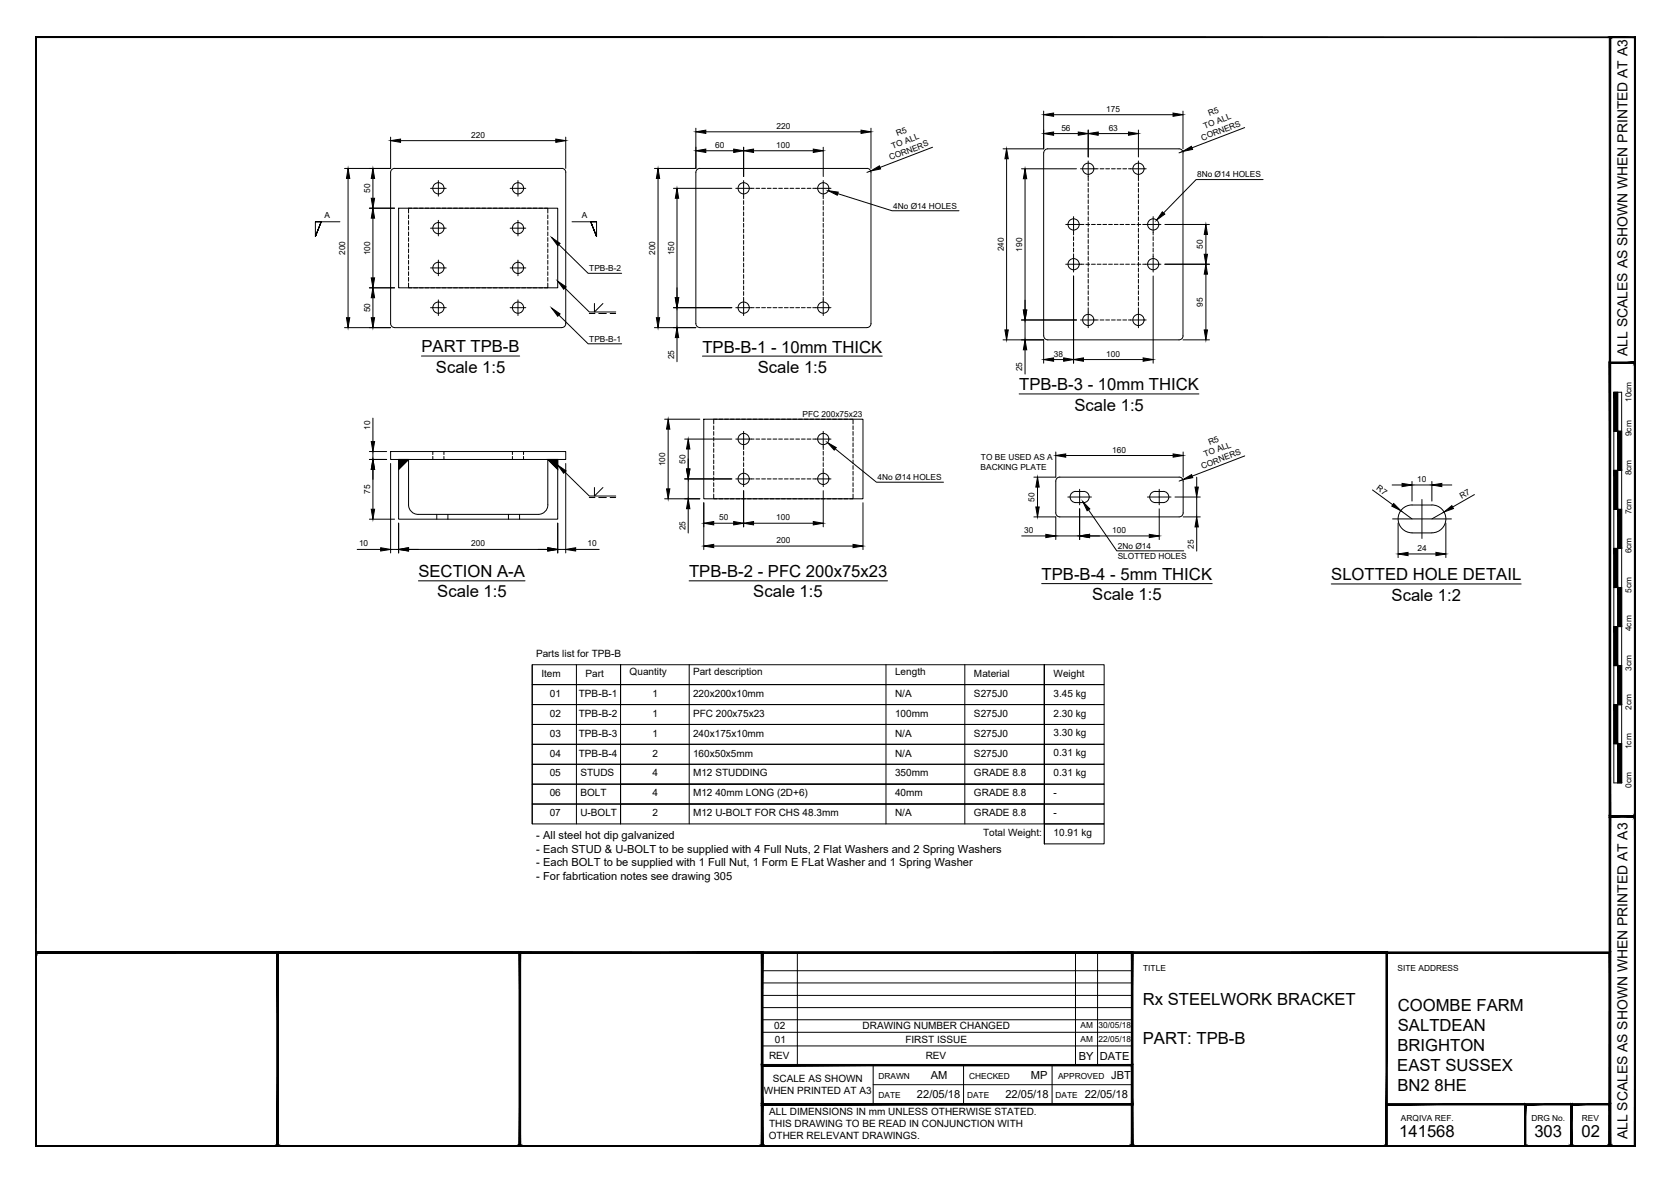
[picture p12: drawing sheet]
<svg xmlns="http://www.w3.org/2000/svg" width="420mm" height="297mm" viewBox="0 0 420 297" stroke-linecap="round" stroke-linejoin="round" font-family="sans-serif">
<g fill="#000" stroke="#000" stroke-width=".25">
<path d="M98.2 35.3l2.5-.4v.9zM139.7 34.9l2.5 .4-2.5 .5zM174.9 33.1l2.5-.4v.8zM174.9 37.9l2.5-.4v.8zM184.4 37.5l2.5 .4-2.5 .4zM186.9 37.9l2.5-.4v.8zM204.4 37.5l2.5 .4-2.5 .4zM216.4 32.7l2.5 .4-2.5 .4zM252.9 37.4l.5 2.5h-.9zM262.3 33.6l2.5-.4v.8zM262.3 28.8l2.5-.4v.8zM271 33.2l2.5 .4-2.5 .4z"/>
<path d="M273.5 33.6l2.5-.4v.8zM283.6 33.2l2.5 .4-2.5 .4zM294.8 28.4l2.5 .4-2.5 .4zM297.2 38.1l2.2-1.3 .3 .7zM87.5 42.3l.4 2.5h-.8zM93.7 52.3l.4 2.5h-.8zM93.7 42.3l.4 2.5h-.8zM93.3 49.8h.8l-.4 2.5zM165.4 42.3l.4 2.5h-.9zM170.1 47.3l.4 2.5h-.8zM208.1 47.9l2.5 .4-.2 .8zM218.8 43l2.2-1.3 .3 .8z"/>
<path d="M257.6 42.4l.4 2.5h-.8zM292.1 53.2l.6 .6-2.1 1.5zM303 56.4l.4 2.5h-.8zM87.1 79.8h.8l-.4 2.5zM93.3 69.8h.8l-.4 2.5zM93.7 72.3l.4 2.5h-.8zM93.3 79.8h.8l-.4 2.5zM138.6 59.7l2.1 1.5-.5 .6zM138.6 77.4l2.1 1.5-.5 .6zM140.2 70.7l2 1.4-.5 .6zM164.9 79.8h.9l-.4 2.5zM169.7 74.8h.8l-.4 2.5z"/>
<path d="M257.2 77.9h.8l-.4 2.5zM303 66.4l.4 2.5h-.8zM302.6 63.9h.8l-.4 2.5zM170.1 82.3l.4 2.5h-.8zM252.5 82.9h.9l-.5 2.5zM257.6 85.4l.4 2.5h-.8zM262.3 90.4l2.5-.5v.9zM267.3 89.9l2.5 .5-2.5 .4zM269.8 90.4l2.5-.5v.9zM287.3 89.9l2.5 .5-2.5 .4zM302.6 82.9h.8l-.4 2.5zM93.7 115.5l.4 2.5h-.8z"/>
<path d="M93.3 111h.8l-.4 2.5zM100.2 115.5h2.5l-2.5 2.5zM137.7 115.5h2.5v2.5zM140.2 116.9l2 1.4-.5 .6zM167.9 105.3l.4 2.5h-.8zM172.5 117.9h.9l-.5 2.5zM172.9 110.3l.5 2.5h-.9zM207.9 111.2l2.2 1.3-.5 .6zM265.3 114.5l2.5-.4v.8zM294.8 114.1l2.5 .4-2.5 .4zM297.2 120.5l2.2-1.2 .3 .7zM93.3 128h.8l-.4 2.5z"/>
<path d="M95.7 137.6l2.5 .5-2.5 .4zM100.2 138.1l2.5-.5v.9zM137.7 137.6l2.5 .5-2.5 .4zM142.2 138.1l2.5-.5v.9zM167.5 122.9h.8l-.4 2.4zM172.9 125.3l.5 2.5h-.9zM176.9 131.5l2.5-.4v.8zM176.9 137.2l2.5-.4v.8zM184.4 131.1l2.5 .4-2.5 .4zM186.9 131.5l2.5-.4v.8zM204.4 131.1l2.5 .4-2.5 .4zM214.4 136.8l2.5 .4-2.5 .4z"/>
<path d="M260.7 119.9l.4 2.5h-.8zM260.3 127.4h.8l-.4 2.5zM262.8 134.3l2.5 .4-2.5 .4zM272.1 126.1l1.8 1.8-.7 .5zM271.3 134.7l2.5-.4v.8zM288.8 134.3l2.5 .4-2.5 .4zM300.3 122.4h.8l-.4 2.5zM300.7 129.9l.4 2.5h-.8zM350.2 126.5l1.8 1.8-2.3-1.1zM352.3 121.5l2.5 .4-2.5 .4zM351.3 139.2l2.5-.4v.8zM360.8 138.8l2.5 .4-2.5 .4z"/>
<path d="M359.8 121.9l2.5-.4v.8zM362.9 128.7l1.9-1.6 .4 .7z"/>
<path d="M8.9 9.3l.2 .1h401.6zM8.9 9.3h402l-.2 .1z"/>
<path d="M404.4 9.3l.3 .1zM404.4 9.3l.3 .1-.3 278.6zM404.7 9.4l-.3 278.6 .3-.1zM404.4 288l.3-.1z"/>
<path d="M404.6 9.3l.1 .1h6zM404.6 9.3h6.3l-.2 .1z"/>
<path d="M410.7 9.4v278.5l.2-278.6zM410.9 9.3v278.7l-.2-.1z"/>
<path d="M410.7 9.4v278.5l.2-278.6zM410.9 9.3v278.7l-.2-.1z"/>
<path d="M404.4 91l.3 .3 6.2-.3zM404.7 91.3l6.2-.3-.2 .3zM410.9 91l-.2 .3z"/>
<path d="M404.4 91l.3 114v-113.7zM404.4 91l.3 114-.3 .3z"/>
<path d="M405.5 98.6l1 9.8v-9.8zM405.5 98.6l1 9.8h-1z"/>
<path d="M410.9 91.1l-.2 .2 .2 113.9zM410.7 91.3l.2 113.9-.2-.2zM410.7 205l.2 .3zM404.7 205h6l.2 .3zM404.7 205l-.3 .3h6.5z"/>
<path d="M405.5 118.2l1 9.8v-9.8zM405.5 118.2l1 9.8h-1z"/>
<path d="M406.5 108.4l1 9.8v-9.8zM406.5 108.4l1 9.8h-1z"/>
<path d="M405.5 137.8l1 9.8v-9.8zM405.5 137.8l1 9.8h-1z"/>
<path d="M406.5 128l1 9.8v-9.8zM406.5 128l1 9.8h-1z"/>
<path d="M405.5 157.5l1 9.8v-9.8zM405.5 157.5l1 9.8h-1z"/>
<path d="M406.5 147.6l1 9.9v-9.9zM406.5 147.6l1 9.9h-1z"/>
<path d="M405.5 177.1l1 9.8v-9.8zM405.5 177.1l1 9.8h-1z"/>
<path d="M406.5 167.3l1 9.8v-9.8zM406.5 167.3l1 9.8h-1z"/>
<path d="M406.5 186.9l1 9.8v-9.8zM406.5 186.9l1 9.8h-1z"/>
<path d="M404.4 205l.3 .3 6.2-.3zM404.7 205.3l6.2-.3-.2 .3zM410.9 205l-.2 .3z"/>
<path d="M410.9 205.1l-.2 .2 .2 82.7zM410.7 205.3l.2 82.7-.2-.1zM410.7 287.9l.2 .1z"/>
<path d="M8.9 239.2l.2 .4zM8.9 239.2l395.5 .4h-395.3zM8.9 239.2l395.5 .4 .3-.4z"/>
<path d="M9.1 239.6h60.5l.3-.4zM8.9 239.2h61l-60.8 .4zM8.9 239.2l.2 .4z"/>
<path d="M69.9 239.6h60.6l.3-.4zM69.6 239.2h61.2l-60.9 .4zM69.6 239.2l.3 48.7v-48.3zM69.6 239.2l.3 48.7-.3 .1zM69.6 288l.3-.1z"/>
<path d="M130.8 239.6h60.5l.4-.4zM130.5 239.2h61.2l-60.9 .4zM130.5 239.2l.3 48.7v-48.3zM130.5 239.2l.3 48.7-.3 .1zM130.5 288l.3-.1z"/>
<path d="M191.7 239.6h92.6l.4-.4zM191.3 239.2h93.4l-93 .4zM191.3 239.2l.4 48.7v-48.3zM191.3 239.2l.4 48.7-.4 .1zM191.3 288l.4-.1z"/>
<path d="M284.7 239.6h63.6l.3-.4zM284.3 239.2h64.3l-63.9 .4zM284.3 239.2l.4 48.7v-48.3zM284.3 239.2l.4 48.7-.4 .1zM284.3 288l.4-.1z"/>
<path d="M404.7 239.2l-.3 .4 .3 48.4zM404.4 239.6l.3 48.4-.3-.1zM404.4 287.9l.3 .1z"/>
<path d="M191.3 277.3l.4 .4 93-.4zM191.7 277.7l93-.4-.4 .4zM284.7 277.3l-.4 .4 .4 10.3zM284.3 277.7l.4 10.3-.4-.1zM284.3 287.9l.4 .1z"/>
<path d="M191.3 277.7h93.4l-.4-.4zM191.3 277.7l.4-.4h92.6zM191.3 267.5v10.2l.4-.4zM191.3 267.5l.4 .4v9.4zM191.3 267.5l.4 .4 93-.4zM191.7 267.9l93-.4-.4 .4zM284.7 267.5l-.4 .4 .4 9.8zM284.3 267.9l.4 9.8-.4-.4z"/>
<path d="M383.1 277.3l.3 .4 11.7-.4zM383.4 277.7l11.7-.4-.4 .4zM394.7 277.7l.4 10.3v-10.7zM394.7 277.7l.4 10.3-.4-.1zM394.7 287.9l.4 .1z"/>
<path d="M348.5 277.7h34.8v-.4zM348.5 277.3h34.8l-34.8 .4z"/>
<path d="M394.7 277.3l.4 .4 9.6-.4zM395.1 277.7l9.6-.4-.3 .4zM404.7 277.3l-.3 .4 .3 10.3zM404.4 277.7l.3 10.3-.3-.1zM404.4 287.9l.3 .1z"/>
<path d="M9.1 9.4l-.2 278.6 .2-.1zM8.9 9.3l.2 .1-.2 278.6z"/>
<path d="M9.1 239.6l-.2 48.4 .2-.1zM8.9 239.4l.2 .2-.2 48.4z"/>
<path d="M9.1 287.9l60.7 .1-.2-.1zM9.1 287.9l60.7 .1h-60.9z"/>
<path d="M69.6 287.9l.3 .1zM69.9 239.2v48.8l-.3-.1zM69.9 239.2l-.3 .4v48.3z"/>
<path d="M69.9 287.9l60.7 .1-.1-.1zM69.9 287.9l60.7 .1h-60.8z"/>
<path d="M130.5 287.9l.3 .1zM130.8 239.2v48.8l-.3-.1zM130.8 239.2l-.3 .4v48.3z"/>
<path d="M130.8 287.9l60.7 .1-.2-.1zM130.8 287.9l60.7 .1h-60.9z"/>
<path d="M191.3 287.9l.4 .1zM191.7 239.2v48.8l-.4-.1zM191.3 239.6v48.3l.4-48.7z"/>
<path d="M191.7 287.9l92.8 .1-.2-.1zM191.7 287.9l92.8 .1h-93z"/>
<path d="M284.3 287.9l.4 .1zM284.7 239.2v48.8l-.4-.1zM284.7 239.2l-.4 .4v48.3z"/>
<path d="M191.5 288h93l-.2-.1zM191.5 288l.2-.1h92.6zM191.3 288l.4-.1zM191.7 277.7v10.2l-.4 .1zM191.3 277.3v10.7l.4-10.3z"/>
<path d="M284.7 287.9l63.8 .1-.2-.1zM284.7 287.9l63.8 .1h-64z"/>
<path d="M348.3 287.9l.3 .1zM348.6 239.2v48.8l-.3-.1zM348.6 239.2l-.3 .4v48.3z"/>
<path d="M383.3 288h11.6l-.2-.1zM383.4 287.9h11.3l-11.4 .1zM383.1 288l.3-.1zM383.4 277.7v10.2l-.3 .1zM383.1 277.3v10.7l.3-10.3z"/>
<path d="M8.9 288h395.7l-.2-.1zM8.9 288l.2-.1h395.3zM8.9 239.4v48.6l.2-.1zM8.9 239.4l.2 .2v48.3z"/>
<path d="M394.9 288h9.7l-.2-.1zM394.9 288l.2-.1h9.3zM394.7 288l.4-.1zM395.1 277.7v10.2l-.4 .1zM394.7 277.3v10.7l.4-10.3z"/>
<path d="M9.1 287.9l401.8 .1-.2-.1zM9.1 287.9l401.8 .1h-402z"/>
<path d="M404.7 287.9l6.2 .1-.2-.1zM404.7 287.9l6.2 .1h-6.3z"/>
<path d="M404.6 288h6.3l-.2-.1zM404.7 287.9h6l-6.1 .1zM404.4 288l.3-.1zM404.7 205.3v82.6l-.3 .1zM404.4 205v83l.3-82.7z"/>
</g>
<g fill="none" stroke="#000" stroke-width=".25">
<path d="M98.2 34.5v7.8h-11.6M100.7 35.3h39M142.2 34.5v7.8M174.9 32.2v10.1h-10.4M177.4 33.1h39M177.4 37.9h7M186.9 37v7.4M189.4 37.9h15M206.9 37v7.4M218.9 32.2v10.1M234.3 37l-13.2 5.1M252.9 39.9v43"/>
<path d="M262.3 27.9v9.5h-10.2M262.3 38.4v46M262.3 38.4a1.01 1.01 0 0 1 1-1h33a1.01 1.01 0 0 1 1 1M264.8 33.6h6.2M264.8 28.8h30M273.5 32.7v6.8M276 33.6h7.6M286.1 32.7v6.8M297.2 38.1l-.9 .3M297.3 27.9v9.5M297.3 38.4v46M312.8 32.1l-13.3 5"/>
<path d="M79.3 55.7h1.4l-1.4 3.7 1.4-3.7-1.4 3.7v-3.7h6.1M87.5 44.8v35M92.8 52.3h6.4M93.7 44.8v5M93.7 54.8v15M100.2 52.3h40v20h-40zM102.7 54v.9M102.7 55.4v1M102.7 56.9v.9M102.7 58.3v.9M102.7 59.7v1M103.5 52.3h-.8v1.2"/>
<path d="M104 52.3h.9M105.4 52.3h.9M106.8 52.3h1M108.2 47.3h3.9M108.2 57.3h3.9M108.3 52.3h.9M109.7 52.3h.9M110.2 45.4v3.9M110.2 55.4v3.9M111.1 52.3h1M112.5 52.3h1M114 52.3h.9"/>
<path d="M115.4 52.3h.9M116.8 52.3h1M118.2 52.3h1M119.7 52.3h.9M121.1 52.3h1M122.5 52.3h1M124 52.3h.9M125.4 52.3h1M126.8 52.3h1M128.2 47.3h3.9M128.2 57.3h3.9M128.3 52.3h.9"/>
<path d="M129.7 52.3h.9M130.2 45.4v3.9M130.2 55.4v3.9M131.1 52.3h1M132.6 52.3h.9M134 52.3h.9M135.4 52.3h1M136.8 52.3h.9v1.2M137.7 54v.9M137.7 55.4v1M137.7 56.9v.9M137.7 58.3v.9"/>
<path d="M137.7 59.7v1M143.7 55.7h6.2v3.7l-1.5-3.7 1.5 3.7-1.5-3.7h1.5M165.4 44.8v35M169.2 47.3h14.7M170.1 49.8v25M184.9 47.3h4.6M186.9 45.4v4.6M186.9 50.4v1M186.9 51.9v.9M186.9 53.3v.9M186.9 54.7v1M186.9 56.1v1"/>
<path d="M186.9 57.6v.9M186.9 59v.9M190 47.3h.9M191.4 47.3h.9M192.8 47.3h1M194.3 47.3h.9M195.7 47.3h.9M197.1 47.3h1M198.5 47.3h1M200 47.3h.9M201.4 47.3h.9M202.8 47.3h1"/>
<path d="M204.2 47.3h4.6M206.9 45.4v4.6M206.9 50.4v1M206.9 51.9v.9M206.9 53.3v.9M206.9 54.7v1M206.9 56.1v1M206.9 57.6v.9M206.9 59v.9M210.5 48.7l13.6 4.3h16.9M218.8 43l-.9 .3M256.7 42.4h13.8"/>
<path d="M257.6 44.9v33M267.8 56.4h4.6M269.8 54.4v4.6M269.8 59.5v1M271.5 42.4h4.5M272.9 56.4h.9M273.5 40.4v5M273.5 45.9v1M273.5 47.3v1M273.5 48.8v.9M273.5 50.2v1M273.5 51.6v1"/>
<path d="M273.5 53.1v.9M273.5 54.5v1M273.5 55.9v1M273.5 57.4v.9M273.5 58.8v.9M274.3 56.4h.9M275.7 56.4h1M276.4 42.4h1M277.1 56.4h1M277.9 42.4h.9M278.6 56.4h.9M279.3 42.4h1"/>
<path d="M280 56.4h1M280.7 42.4h1M281.4 56.4h1M282.2 42.4h.9M282.9 56.4h.9M283.6 42.4h4.4M284.3 56.4h.9M285.7 56.4h1M286.1 40.4v5M286.1 45.9v1M286.1 47.3v1M286.1 48.8v.9"/>
<path d="M286.1 50.2v1M286.1 51.6v1M286.1 53.1v.9M286.1 54.5v1M286.1 55.9v1M286.1 57.4v.9M286.1 58.8v.9M287.2 56.4h4.5M289.8 54.4v4.6M289.8 59.5v1M292.7 56.4h11.2M303 58.9v5"/>
<path d="M317.4 45.1h-16.8l-8.2 8.4M92.8 72.3h6.4M93.7 74.8v5M102.7 71.1v1.2h.8M102.7 61.2v.9M102.7 62.6v.9M102.7 64v1M102.7 65.4v1M102.7 66.9v.9M102.7 68.3v.9M102.7 69.7v1M104 72.3h.9"/>
<path d="M105.4 72.3h.9M106.8 72.3h1M108.2 77.3h3.9M108.2 67.3h3.9M108.3 72.3h.9M109.7 72.3h.9M110.2 65.4v3.9M110.2 75.4v3.9M111.1 72.3h1M112.5 72.3h1M114 72.3h.9M115.4 72.3h.9"/>
<path d="M116.8 72.3h1M118.2 72.3h1M119.7 72.3h.9M121.1 72.3h1M122.5 72.3h1M124 72.3h.9M125.4 72.3h1M126.8 72.3h1M128.2 77.3h3.9M128.2 67.3h3.9M128.3 72.3h.9M129.7 72.3h.9"/>
<path d="M130.2 65.4v3.9M130.2 75.4v3.9M131.1 72.3h1M132.6 72.3h.9M134 72.3h.9M135.4 72.3h1M137.7 71.1v1.2h-.9M137.7 61.2v.9M137.7 62.6v.9M137.7 64v1M137.7 65.4v1M137.7 66.9v.9"/>
<path d="M137.7 68.3v.9M137.7 69.7v1M140.4 61.5l7.4 7.2h8.4M140.4 79.2l7.4 7.2h8.4M142 72.4l6.1 6h6.6M148.1 78.8h1.4M149.4 76.3v2.1l2.1-2.1M150.5 78.8h1.9M153.3 78.8h1.4M169.2 77.3h14.7M170.1 77.3v5M184.9 77.3h4.6"/>
<path d="M186.9 60.4v1M186.9 61.8v1M186.9 63.3v.9M186.9 64.7v1M186.9 66.1v1M186.9 67.6v.9M186.9 69v1M186.9 70.4v1M186.9 71.9v.9M186.9 73.3v.9M186.9 74.7v4.6M190 77.3h.9"/>
<path d="M191.4 77.3h.9M192.8 77.3h1M194.3 77.3h.9M195.7 77.3h.9M197.1 77.3h1M198.5 77.3h1M200 77.3h.9M201.4 77.3h.9M202.8 77.3h1M204.2 77.3h4.6M206.9 60.4v1M206.9 61.8v1"/>
<path d="M206.9 63.3v.9M206.9 64.7v1M206.9 66.1v1M206.9 67.6v.9M206.9 69v1M206.9 70.4v1M206.9 71.9v.9M206.9 73.3v.9M206.9 74.7v4.6M267.8 66.4h4.6M269.8 60.9v1M269.8 62.4v.9"/>
<path d="M269.8 63.8v4.6M269.8 69.4v21.9M272.9 66.4h.9M273.5 60.2v1M273.5 61.6v1M273.5 63.1v.9M273.5 64.5v.9M273.5 65.9v1M273.5 67.4v.9M273.5 68.8v.9M273.5 70.2v1M273.5 71.6v1"/>
<path d="M273.5 73.1v.9M273.5 74.5v1M273.5 75.9v1M273.5 77.4v5M274.3 66.4h.9M275.7 66.4h1M277.1 66.4h1M278.6 66.4h.9M280 66.4h1M281.4 66.4h1M282.9 66.4h.9M284.3 66.4h.9"/>
<path d="M285.7 66.4h1M286.1 60.2v1M286.1 61.6v1M286.1 63.1v.9M286.1 64.5v.9M286.1 65.9v1M286.1 67.4v.9M286.1 68.8v.9M286.1 70.2v1M286.1 71.6v1M286.1 73.1v.9M286.1 74.5v1"/>
<path d="M286.1 75.9v1M286.1 77.4v5M287.2 66.4h4.5M289.8 60.9v1M289.8 62.4v.9M289.8 63.8v4.6M289.8 69.4v21.9M292.7 66.4h11.2M303 68.9v14M86.6 82.3h11.6M99.2 82.3h42M99.2 82.3a1.01 1.01 0 0 1-1-1v-38a1.01 1.01 0 0 1 1-1h42a.97 .97 0 0 1 1 1v38a.97 .97 0 0 1-1 1"/>
<path d="M105.9 89.5h24.7M164.5 82.3h10.4M170.1 84.8v6.1M175.9 82.3h42M175.9 82.3a1.01 1.01 0 0 1-1-1v-38a1.01 1.01 0 0 1 1-1h42a.97 .97 0 0 1 1 1v38a1.01 1.01 0 0 1-1 1M176.5 89.5h45.2M252.1 85.4h10.2v5.9M256.1 99h45.2M256.7 80.4h13.8M257.6 80.4v5M257.6 87.9v6.1M262.3 84.4a1.01 1.01 0 0 0 1 1h33a1.01 1.01 0 0 0 1-1"/>
<path d="M264.8 90.4h2.5M271.5 80.4h4.5M272.3 90.4h15M276.4 80.4h1M277.9 80.4h.9M279.3 80.4h1M280.7 80.4h1M282.2 80.4h.9M283.6 80.4h4.4M297.3 85.4h6.6M405.5 98.6h2v98.1h-2zM406.5 98.6v98.1"/>
<path d="M92.8 115.5h4.4M92.8 113.5h4.4M93.7 105.1v5.9M93.7 113.5v2M93.7 118v10M98.2 113.5h44v2h-44zM98.2 116.5v22.5M102.7 115.5l-2.5 2.5M108.8 113.5v.7M108.8 114.7v.8M111.6 113.5v.7M111.6 114.7v.8"/>
<path d="M128.8 113.5v.7M128.8 114.7v.8M131.6 113.5v.7M131.6 114.7v.8M137.7 115.5h2.5v15h-40v-15h2.5v11.4M137.7 115.5v11.4M137.7 115.5l2.5 2.5M142 118.6l6.1 6.1h6.6M142.2 116.5v22.5M167 105.3h8.9M167.9 107.8v15.1M172 110.3h11.9"/>
<path d="M172.9 112.8v5.1M176.9 105.3h40v20h-40zM179.4 107v1M179.4 108.4v1M179.4 109.9v.9M179.4 111.3v.9M179.4 112.7v1M179.4 114.2v.9M179.4 115.6v.9M179.4 117v1M179.4 118.4v1M179.4 119.9v.9"/>
<path d="M180.2 105.3h-.8v1.2M180.7 105.3h.9M182.1 105.3h1M183.5 105.3h1M184.9 110.3h4.6M185 105.3h.9M186.4 105.3h.9M186.9 108.4v4.6M186.9 113.4v1M186.9 114.9v.9M186.9 116.3v.9M186.9 117.7v4.6"/>
<path d="M187.8 105.3h1M189.2 105.3h1M190 110.3h.9M190.7 105.3h.9M191.4 110.3h.9M192.1 105.3h.9M192.8 110.3h1M193.5 105.3h1M194.3 110.3h.9M195 105.3h.9M195.7 110.3h.9M196.4 105.3h.9"/>
<path d="M197.1 110.3h1M197.8 105.3h1M198.5 110.3h1M199.2 105.3h1M200 110.3h.9M200.7 105.3h.9M201.4 110.3h.9M202.1 105.3h1M202.8 110.3h1M203.5 105.3h1M204.2 110.3h4.6M205 105.3h.9"/>
<path d="M206.4 105.3h.9M206.9 108.4v4.6M206.9 113.4v1M206.9 114.9v.9M206.9 116.3v.9M206.9 117.7v4.6M207.8 105.3h1M209.2 105.3h1M209.9 112.8l10.3 8.4h16.9M210.7 105.3h.9M212.1 105.3h.9M213.5 105.3h.9v1.2"/>
<path d="M214.4 107v1M214.4 108.4v1M214.4 109.9v.9M214.4 111.3v.9M214.4 112.7v1M214.4 114.2v.9M214.4 115.6v.9M214.4 117v1M214.4 118.4v1M214.4 119.9v.9M265.3 113.6v6.3h-5.5M266.3 119.9h30"/>
<path d="M266.3 119.9a1.01 1.01 0 0 0-1 1M267.8 114.5h27M296.3 119.9a1.01 1.01 0 0 1 1 1M297.3 113.6v6.3M300.7 119.9v2.5M312.8 114.6l-13.2 5.1M405.5 118.2h2M405.5 108.4h2M89.8 138.1h5.9M92.8 130.5h6.4M98.2 138.1h2M100.2 131.5v7.5"/>
<path d="M102.7 126.9a2.4 2.4 0 0 0 2.4 2.4h30.2a2.4 2.4 0 0 0 2.4-2.4M102.7 138.1h35M109.8 129.3v1.2M112.6 129.3v1.2M127.8 129.3v1.2M130.6 129.3v1.2M140.2 138.1h2M140.2 131.5v7.5M144.7 138.1h5.9M148.1 125h1.4M149.4 122.5v2.2l2.1-2.2M150.5 125h1.9"/>
<path d="M153.3 125h1.4M167 125.3h8.9M172 120.4h11.9M172.9 120.4v4.9M172.9 127.8v6.1M176.9 126.3v11.8M179.4 124.2v1.1h.8M179.4 121.3v1M179.4 122.7v1M179.4 131.5h5M179.4 137.2h35M180.7 125.3h.9"/>
<path d="M182.1 125.3h1M183.5 125.3h1M184.9 120.4h4.6M185 125.3h.9M186.4 125.3h.9M186.9 123.3v9.1M187.8 125.3h1M189.2 125.3h1M189.4 131.5h15M190 120.4h.9M190.7 125.3h.9M191.4 120.4h.9"/>
<path d="M192.1 125.3h.9M192.8 120.4h1M193.5 125.3h1M194.3 120.4h.9M195 125.3h.9M195.7 120.4h.9M196.4 125.3h.9M197.1 120.4h1M197.8 125.3h1M198.5 120.4h1M199.2 125.3h1M200 120.4h.9"/>
<path d="M200.7 125.3h.9M201.4 120.4h.9M202.1 125.3h1M202.8 120.4h1M203.5 125.3h1M204.2 120.4h4.6M205 125.3h.9M206.4 125.3h.9M206.9 123.3v9.1M207.8 125.3h1M209.2 125.3h1M210.7 125.3h.9"/>
<path d="M212.1 125.3h.9M214.4 124.2v1.1h-.9M214.4 121.3v1M214.4 122.7v1M216.9 126.3v11.8M256.7 134.7h6.1M259.8 129.9h5.5v5.7M260.7 122.4v5M265.3 120.9v8a1.01 1.01 0 0 0 1 1h30M265.3 134.7h6M268.3 124.9h6M271.3 123v3.9"/>
<path d="M271.3 127.9v7.7M272.3 123.5h-2a1.41 1.41 0 0 0-1.4 1.4 1.41 1.41 0 0 0 1.4 1.4h2M272.3 123.5a1.41 1.41 0 0 1 1.4 1.4 1.41 1.41 0 0 1-1.4 1.4M273.5 128.1l7.1 10.3h16.9M273.8 134.7h15M288.3 124.9h6M289.2 124.1l.3-.3a5.3 5.3 0 0 1 3.3-.2 1.41 1.41 0 0 1 .9 1.5 1.41 1.41 0 0 1-1.4 1.2h-2a1.41 1.41 0 0 1-1.2-.8 1.41 1.41 0 0 1 .1-1.4zM291.3 123v3.9M291.3 127.9v7.7M295.3 124.9h6.3M297.2 120.5l-.9 .4M297.3 120.9v8a1.01 1.01 0 0 1-1 1"/>
<path d="M297.3 129.9h4.3M300.7 124.9v5M300.7 132.4v6.1M344.9 123.1l5.1 3.8M349.8 121.9h2.5M349.9 130.4h14.8M351.3 131.4v8.7M352 128.3l2.8 2.1M353.8 139.2h7M354.8 133.9h5M354.8 121v4.9M354.8 121.9h5"/>
<path d="M354.8 133.9a3.5 3.5 0 0 1-3.5-3.5 3.5 3.5 0 0 1 3.5-3.5h5a3.5 3.5 0 0 1 3.5 3.5 3.5 3.5 0 0 1-3.5 3.5M357.3 125.5v9.8M359.8 121v4.9M362.3 121.9h2.5M362.9 128.7l-3.1 1.7M363.3 131.4v8.7M370.5 124.3l-5.5 3.1M405.5 137.8h2M405.5 128h2M105.1 146h26.8M173.2 146h49.8M261.8 146.7h42.8"/>
<path d="M334.5 146.7h47.8M405.5 157.5h2M405.5 147.7h2M133.7 167v40.1M144.9 167v40.1M155.9 177.1v5h-22.2v-5h128.8M155.9 172h106.6M155.9 177.1h106.6M173.2 167v40.1M222.6 167v40.1M242.5 167v40.1M262.5 167h-106.6v5h-22.2v-5h22.2v10.1"/>
<path d="M262.5 172h-128.8v5.1h22.2M262.5 167v40.1M262.5 167v15.1M262.5 167v20M262.5 167h15v5h-15zM262.5 172h15v5.1h-15zM262.5 177.1h15v5h-15zM262.5 167v30.1M405.5 177.1h2M405.5 167.3h2M133.7 182.1h128.8h-106.6v4.9h-22.2zM133.7 187h128.8h-106.6v5.1h-22.2z"/>
<path d="M155.9 197.1h106.6v5M262.5 192.1h-128.8v5h128.8M262.5 197.1h-128.8v5h128.8M262.5 182.1h15v4.9h-15zM262.5 187h15v5.1h-15zM262.5 192.1h15v5h-15zM262.5 197.1v5h15v-5h-15v5M262.5 192.1h-106.6v15M405.5 186.9h2M155.9 202.1h106.6v5M262.5 202.1h-128.8v5h128.8M262.5 202.1v5h15v-5h-15v10v-5"/>
<path d="M262.5 207.1h15v5h-15zM262.5 207.1v5M200.4 239.4v28.3M270.3 239.4v28.3M275.8 239.4v28.3M191.5 250.1h93M191.5 247h93M191.5 243.9h93M191.5 256.3h93M191.5 253.2h93M191.5 259.4h93M191.5 262.8h93"/>
<path d="M219.4 267.7v9.8M219.4 272.6h65.1M242.1 267.7v9.8M264.4 267.7v9.8"/>
<circle cx="110.2" cy="47.3" r="1.41"/>
<circle cx="110.2" cy="57.3" r="1.41"/>
<circle cx="130.2" cy="47.3" r="1.41"/>
<circle cx="130.2" cy="57.3" r="1.41"/>
<circle cx="186.9" cy="47.3" r="1.41"/>
<circle cx="206.9" cy="47.3" r="1.41"/>
<circle cx="269.8" cy="56.4" r="1.41"/>
<circle cx="273.5" cy="42.4" r="1.41"/>
<circle cx="286.1" cy="42.4" r="1.41"/>
<circle cx="289.8" cy="56.4" r="1.41"/>
<circle cx="110.2" cy="77.3" r="1.41"/>
<circle cx="110.2" cy="67.3" r="1.41"/>
<circle cx="130.2" cy="67.3" r="1.41"/>
<circle cx="130.2" cy="77.3" r="1.41"/>
<circle cx="186.9" cy="77.3" r="1.41"/>
<circle cx="206.9" cy="77.3" r="1.41"/>
<circle cx="269.8" cy="66.4" r="1.41"/>
<circle cx="289.8" cy="66.4" r="1.41"/>
<circle cx="273.5" cy="80.4" r="1.41"/>
<circle cx="286.1" cy="80.4" r="1.41"/>
<circle cx="186.9" cy="110.3" r="1.41"/>
<circle cx="206.9" cy="110.3" r="1.41"/>
<circle cx="186.9" cy="120.3" r="1.41"/>
<circle cx="206.9" cy="120.3" r="1.41"/>
</g>
<g font-size="4.2">
<text x="105.9" y="88.6">PART TPB-B</text>
<text x="176.5" y="88.6">TPB-B-1 - 10mm THICK</text>
<text x="109.5" y="93.6">Scale 1:5</text>
<text x="190.4" y="93.7">Scale 1:5</text>
<text x="256.1" y="98.1">TPB-B-3 - 10mm THICK</text>
<text x="270" y="103.2">Scale 1:5</text>
<text x="105.1" y="145.1">SECTION A-A</text>
<text x="173.2" y="145.1">TPB-B-2 - PFC 200x75x23</text>
<text x="261.8" y="145.8">TPB-B-4 - 5mm THICK</text>
<text x="334.5" y="145.9">SLOTTED HOLE DETAIL</text>
<text x="109.9" y="150.1">Scale 1:5</text>
<text x="189.3" y="150.1">Scale 1:5</text>
<text x="274.5" y="150.8">Scale 1:5</text>
<text x="349.7" y="150.9">Scale 1:2</text>
<text x="287.2" y="252.5">Rx STEELWORK BRACKET</text>
<text x="351.2" y="254">COOMBE FARM</text>
<text x="287.2" y="262.4">PART: TPB-B</text>
<text x="351.3" y="259.1">SALTDEAN</text>
<text x="351.1" y="269.2">EAST SUSSEX</text>
<text x="351.1" y="264.1">BRIGHTON</text>
<text x="351.1" y="274.2">BN2 8HE</text>
<text x="351.6" y="285.7">141568</text>
<text x="385.6" y="285.7">303</text>
<text x="397.4" y="285.7">02</text>
</g>
<g font-size="3.5">
<text x="409" y="89.4" transform="rotate(-90 409 89.4)">ALL SCALES AS SHOWN WHEN PRINTED AT A3</text>
<text x="409" y="286.3" transform="rotate(-90 409 286.3)">ALL SCALES AS SHOWN WHEN PRINTED AT A3</text>
</g>
<g font-size="2.8">
<text x="134.8" y="210.9">- All steel hot dip galvanized</text>
<text x="134.8" y="214.3">- Each STUD &amp; U-BOLT to be supplied with 4 Full Nuts, 2 Flat Washers and 2 Spring Washers</text>
<text x="134.8" y="217.7">- Each BOLT to be supplied with 1 Full Nut, 1 Form E FLat Washer and 1 Spring Washer</text>
<text x="134.8" y="221.1">- For fabrtication notes see drawing 305</text>
<text x="271.1" y="266.3">BY</text>
<text x="276.4" y="266.3">DATE</text>
<text x="233.9" y="271.1">AM</text>
<text x="259" y="271.1">MP</text>
<text x="279.3" y="271.1">JBT</text>
<text x="230.4" y="276">22/05/18</text>
<text x="252.7" y="276">22/05/18</text>
<text x="272.6" y="276">22/05/18</text>
</g>
<g font-size="2.5">
<text x="134.7" y="165.1">Parts list for TPB-B</text>
<text x="136" y="170.1">Item</text>
<text x="147.1" y="170.1">Part</text>
<text x="158.2" y="169.6">Quantity</text>
<text x="174.2" y="169.6">Part description</text>
<text x="224.9" y="169.6">Length</text>
<text x="244.8" y="170.1">Material</text>
<text x="264.8" y="170.1">Weight</text>
<text x="138.2" y="175.1">01</text>
<text x="145.5" y="175.1">TPB-B-1</text>
<text x="163.9" y="175.1">1</text>
<text x="174.2" y="175.1">220x200x10mm</text>
<text x="224.9" y="175.1">N/A</text>
<text x="244.8" y="175.1">S275J0</text>
<text x="264.8" y="175.1">3.45 kg</text>
<text x="138.2" y="180.1">02</text>
<text x="138.2" y="185.1">03</text>
<text x="145.5" y="180.1">TPB-B-2</text>
<text x="145.5" y="185.1">TPB-B-3</text>
<text x="163.9" y="180.1">1</text>
<text x="163.9" y="185.1">1</text>
<text x="174.2" y="180.1">PFC 200x75x23</text>
<text x="174.2" y="185.1">240x175x10mm</text>
<text x="224.9" y="180.1">100mm</text>
<text x="224.9" y="185.1">N/A</text>
<text x="244.8" y="180.1">S275J0</text>
<text x="244.8" y="185.1">S275J0</text>
<text x="264.8" y="180.1">2.30 kg</text>
<text x="264.8" y="185.1">3.30 kg</text>
<text x="138.2" y="190.1">04</text>
<text x="145.5" y="190.1">TPB-B-4</text>
<text x="163.9" y="190.1">2</text>
<text x="174.2" y="190.1">160x50x5mm</text>
<text x="224.9" y="190.1">N/A</text>
<text x="244.8" y="190.1">S275J0</text>
<text x="264.8" y="190.1">0.31 kg</text>
<text x="138.1" y="195.1">05</text>
<text x="145.8" y="195.1">STUDS</text>
<text x="163.9" y="195.1">4</text>
<text x="174.2" y="195">M12 STUDDING</text>
<text x="224.9" y="195.1">350mm</text>
<text x="244.8" y="195.1">GRADE 8.8</text>
<text x="264.8" y="195.1">0.31 kg</text>
<text x="138.1" y="200.1">06</text>
<text x="145.8" y="200.1">BOLT</text>
<text x="163.9" y="200.1">4</text>
<text x="174.2" y="200">M12 40mm LONG (2D+6)</text>
<text x="224.9" y="200.1">40mm</text>
<text x="244.8" y="200.1">GRADE 8.8</text>
<text x="264.8" y="200.1">-</text>
<text x="138.1" y="205.1">07</text>
<text x="145.8" y="205.1">U-BOLT</text>
<text x="163.9" y="205.1">2</text>
<text x="174.2" y="205">M12 U-BOLT FOR CHS 48.3mm</text>
<text x="224.9" y="205.1">N/A</text>
<text x="244.8" y="205.1">GRADE 8.8</text>
<text x="264.8" y="205.1">-</text>
<text x="247" y="210.1">Total Weight:</text>
<text x="264.8" y="210.1">10.91 kg</text>
<text x="194.5" y="258.6">02</text>
<text x="194.7" y="262">01</text>
<text x="216.8" y="258.6">DRAWING NUMBER CHANGED</text>
<text x="227.5" y="262">FIRST ISSUE</text>
<text x="193.3" y="266.2">REV</text>
<text x="232.6" y="266.2">REV</text>
<text x="192" y="275">WHEN PRINTED AT A3</text>
<text x="194.2" y="272">SCALE AS SHOWN</text>
<text x="193.3" y="280.3">ALL DIMENSIONS IN mm UNLESS OTHERWISE STATED.</text>
<text x="193.2" y="286.3">OTHER RELEVANT DRAWINGS.</text>
<text x="193.3" y="283.3">THIS DRAWING TO BE READ IN CONJUNCTION WITH</text>
</g>
<g font-size="2.1">
<text x="277.9" y="28.1">175</text>
<text x="304" y="29.3" transform="rotate(-21 304 29.3)">R5</text>
<text x="118.4" y="34.6">220</text>
<text x="195.1" y="32.4">220</text>
<text x="225.5" y="34.2" transform="rotate(-21 225.5 34.2)">R5</text>
<text x="266.7" y="32.9">56</text>
<text x="278.6" y="32.9">63</text>
<text x="302.2" y="35.3" transform="rotate(-21 302.2 35.3)">CORNERS</text>
<text x="302.8" y="32.4" transform="rotate(-21 302.8 32.4)">TO ALL</text>
<text x="179.7" y="37.2">60</text>
<text x="195.1" y="37.2">100</text>
<text x="223.8" y="40.3" transform="rotate(-21 223.8 40.3)">CORNERS</text>
<text x="224.4" y="37.3" transform="rotate(-21 224.4 37.3)">TO ALL</text>
<text x="300.8" y="44.6">8No Ø14 HOLES</text>
<text x="93" y="48.5" transform="rotate(-90 93 48.5)">50</text>
<text x="224.4" y="52.5">4No Ø14 HOLES</text>
<text x="81.5" y="54.8">A</text>
<text x="146.2" y="54.8">A</text>
<text x="86.7" y="64.1" transform="rotate(-90 86.7 64.1)">200</text>
<text x="93" y="64.1" transform="rotate(-90 93 64.1)">100</text>
<text x="164.6" y="64.1" transform="rotate(-90 164.6 64.1)">200</text>
<text x="169.4" y="64.1" transform="rotate(-90 169.4 64.1)">150</text>
<text x="252.2" y="63.1" transform="rotate(-90 252.2 63.1)">240</text>
<text x="256.9" y="63.2" transform="rotate(-90 256.9 63.2)">190</text>
<text x="302.3" y="62.6" transform="rotate(-90 302.3 62.6)">50</text>
<text x="148.1" y="68.1">TPB-B-2</text>
<text x="302.3" y="77.1" transform="rotate(-90 302.3 77.1)">95</text>
<text x="93" y="78.5" transform="rotate(-90 93 78.5)">50</text>
<text x="148.1" y="85.8">TPB-B-1</text>
<text x="264.8" y="89.6">38</text>
<text x="277.9" y="89.6">100</text>
<text x="169.4" y="90.3" transform="rotate(-90 169.4 90.3)">25</text>
<text x="256.9" y="93.3" transform="rotate(-90 256.9 93.3)">25</text>
<text x="409.9" y="101" transform="rotate(-90 409.9 101)">10cm</text>
<text x="93" y="108" transform="rotate(-90 93 108)">10</text>
<text x="201.7" y="104.8">PFC 200x75x23</text>
<text x="279.5" y="113.7">160</text>
<text x="304" y="111.8" transform="rotate(-21 304 111.8)">R5</text>
<text x="409.9" y="109.6" transform="rotate(-90 409.9 109.6)">9cm</text>
<text x="167.2" y="117.2" transform="rotate(-90 167.2 117.2)">100</text>
<text x="172.2" y="116.5" transform="rotate(-90 172.2 116.5)">50</text>
<text x="246.4" y="118.1">BACKING PLATE</text>
<text x="246.5" y="115.5">TO BE USED AS A</text>
<text x="302.2" y="117.9" transform="rotate(-21 302.2 117.9)">CORNERS</text>
<text x="302.8" y="114.9" transform="rotate(-21 302.8 114.9)">TO ALL</text>
<text x="409.9" y="119.5" transform="rotate(-90 409.9 119.5)">8cm</text>
<text x="93" y="124.1" transform="rotate(-90 93 124.1)">75</text>
<text x="220.5" y="120.6">4No Ø14 HOLES</text>
<text x="345.7" y="122.9" transform="rotate(36 345.7 122.9)">R7</text>
<text x="356.1" y="121.2">10</text>
<text x="367.3" y="125.3" transform="rotate(-30 367.3 125.3)">R7</text>
<text x="180.7" y="130.8">50</text>
<text x="195.1" y="130.8">100</text>
<text x="260" y="126.1" transform="rotate(-90 260 126.1)">50</text>
<text x="409.9" y="129.3" transform="rotate(-90 409.9 129.3)">7cm</text>
<text x="90.2" y="137.3">10</text>
<text x="118.4" y="137.3">200</text>
<text x="147.6" y="137.3">10</text>
<text x="172.2" y="133.3" transform="rotate(-90 172.2 133.3)">25</text>
<text x="195.1" y="136.5">200</text>
<text x="257.4" y="134">30</text>
<text x="279.5" y="134">100</text>
<text x="280.9" y="137.9">2No Ø14</text>
<text x="300" y="137.9" transform="rotate(-90 300 137.9)">25</text>
<text x="280.9" y="140.4">SLOTTED HOLES</text>
<text x="356.2" y="138.5">24</text>
<text x="409.9" y="139.1" transform="rotate(-90 409.9 139.1)">6cm</text>
<text x="409.9" y="148.9" transform="rotate(-90 409.9 148.9)">5cm</text>
<text x="409.9" y="158.6" transform="rotate(-90 409.9 158.6)">4cm</text>
<text x="409.9" y="168.6" transform="rotate(-90 409.9 168.6)">3cm</text>
<text x="409.9" y="178.3" transform="rotate(-90 409.9 178.3)">2cm</text>
<text x="409.9" y="188.3" transform="rotate(-90 409.9 188.3)">1cm</text>
<text x="409.9" y="198" transform="rotate(-90 409.9 198)">0cm</text>
<text x="287.3" y="243.9">TITLE</text>
<text x="351.2" y="243.9">SITE ADDRESS</text>
<text x="271.5" y="261.9">AM</text>
<text x="271.5" y="258.4">AM</text>
<text x="276.1" y="258.4">30/05/18</text>
<text x="276.1" y="261.9">22/05/18</text>
<text x="220.8" y="271.1">DRAWN</text>
<text x="243.5" y="271.1">CHECKED</text>
<text x="265.9" y="271.1">APPROVED</text>
<text x="220.8" y="276">DATE</text>
<text x="243" y="276">DATE</text>
<text x="265.2" y="276">DATE</text>
<text x="352.1" y="281.6">ARQIVA REF.</text>
<text x="384.8" y="281.6">DRG No.</text>
<text x="397.5" y="281.6">REV</text>
</g>
</svg>
